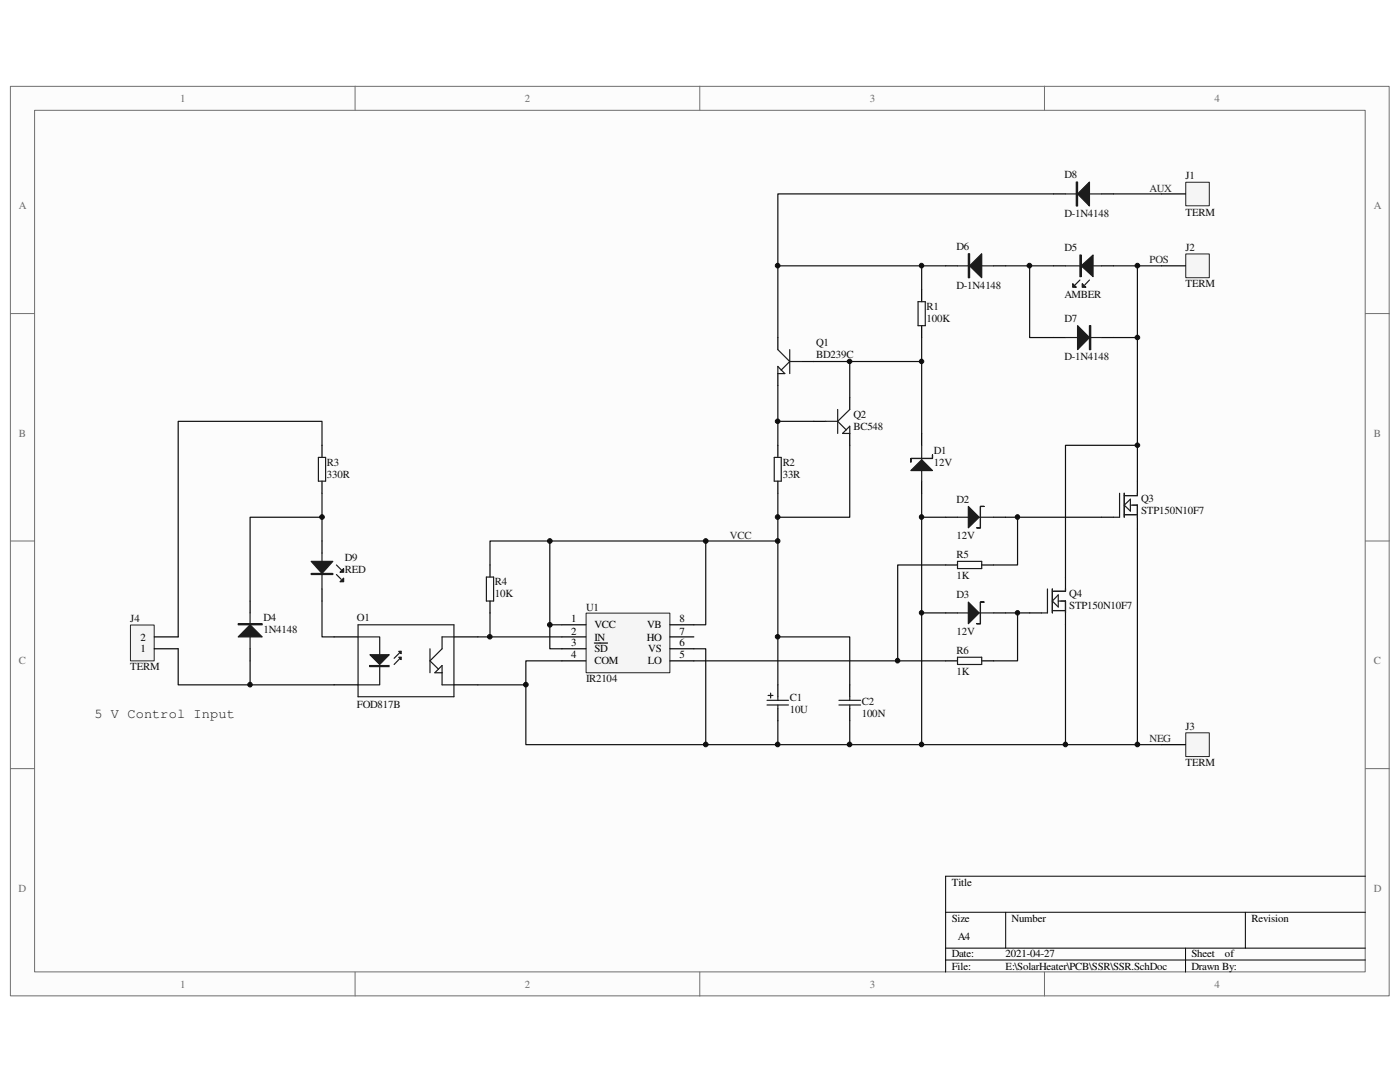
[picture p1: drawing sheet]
<svg xmlns="http://www.w3.org/2000/svg" width="279mm" height="216mm" viewBox="0 0 279 216" stroke-linecap="round" stroke-linejoin="round" font-family="sans-serif">
<path d="M2.1 17.3h275.1v181.4h-275.1z" fill="#fcfcfc"/>
<path d="M2.1 17.2h275.1v181.5h-275.1z" fill="none" stroke="#6e6e6e" stroke-width=".2"/>
<path d="M6.9 22.1h265.6v171.8h-265.6z" fill="#fcfcfc"/>
<g fill="none" stroke="#6e6e6e" stroke-width=".2">
<path d="M70.9 17.2v4.8M139.7 17.2v4.8M208.4 17.2v4.8M6.9 22h265.6v171.9h-265.6zM2.1 62.6h4.8M272.5 62.6h4.8M2.1 107.9h4.8M272.5 107.9h4.8M2.1 153.4h4.8M272.5 153.4h4.8M70.9 194v4.8M139.7 194v4.8"/>
<path d="M208.4 194v4.8"/>
</g>
<path d="M272.5 174.8h-83.8v19.2M188.7 182h83.8M188.7 189.2h83.8M188.7 191.6h83.8M200.7 182v7.2M236.6 189.2v4.8M248.5 182v7.2" fill="none" stroke="#000" stroke-width=".2"/>
<path d="M183.9 57.8v2.4M155.2 67.4v2.4M155.2 74.5v2.4M160 72.1h2.4M169.6 79.3v2.4M183.9 65v2.4M162.4 84.1h2.4M169.6 86.5v2.4M183.9 86.5v2.4M183.9 96v2.4" fill="none" stroke="#000" stroke-width=".24"/>
<path d="M155.2 69.8l2.4 2.3M155.2 73.1l1.4 1.4h-1.4zM157.6 72.1l-1.7 1.7M157.6 69.8v4.7M157.6 72.1h2.4M183.2 60.2h1.5v4.8h-1.5zM164.8 84.1h2.4M167.2 84.1l1.7 1.7M167.2 81.7v4.8M168.1 86.5l1.5-1.5v1.5zM169.6 81.7l-2.4 2.4M183.9 88.9v7.1" fill="none" stroke="#1c1c1c" stroke-width=".24"/>
<path d="M188.7 53h-33.5v14.4M155.2 76.9v12M183.9 67.4v19.1" fill="none" stroke="#0e0e0e" stroke-width=".24"/>
<path d="M181.8 91.5v.7v-.7h4.3v-.7v.7z" fill-rule="evenodd" fill="#1c1c1c"/>
<path d="M181.8 91.5v.7v-.7h4.3v-.7v.7z" fill="none" stroke="#1c1c1c" stroke-width=".24"/>
<path d="M181.8 93.9l2.1-2.2 2.2 2.2z" fill="#1c1c1c"/>
<path d="M181.8 93.9l2.1-2.2 2.2 2.2zM153.1 139.7h4.3M153.3 138.8h1M153.8 138.3v1M155.2 139v.7M153.1 140.7h4.3M155.2 140.7v.7" fill="none" stroke="#1c1c1c" stroke-width=".24"/>
<path d="M183.9 98.4v50.2h-28.7v-4.8" fill="none" stroke="#0e0e0e" stroke-width=".24"/>
<path d="M155.2 136.7v2.3M155.2 141.4v2.4" fill="none" stroke="#000" stroke-width=".24"/>
<path d="M117 122.4h16.7v11.8h-16.7z" fill="#f5f5f5"/>
<path d="M117 122.3h16.7v11.9h-16.7z" fill="none" stroke="#262626" stroke-width=".2"/>
<g fill="none" stroke="#000" stroke-width=".24">
<path d="M227 96v2.4M188.7 112.7h2.4M195.9 112.7h2.4M212.6 115.1v2.4M219.8 103.2h2.4M227 103.2v2.4M112.1 124.7h4.8M112.1 127.1h4.8M112.1 129.5h4.8M112.1 131.9h4.8M118.6 128.3h2.6M133.7 124.7h4.8"/>
<path d="M133.7 127.1h4.8M133.7 129.5h4.8M133.7 131.9h4.8M188.7 131.9h2.4M188.7 122.3h2.4M195.9 131.9h2.4M198.3 122.3h2.4M205.5 122.3h2.4M212.6 122.3v2.4"/>
</g>
<g fill="none" stroke="#1c1c1c" stroke-width=".24">
<path d="M223.4 98.4v4.8h-1.2M224.4 98.4v4.8M227 98.4v.5h-2.6M191.1 112h4.8v1.5h-4.8zM209 117.5v4.8h-1.1M210 117.5v4.8M211.2 119.9h1.4v2.4M211.2 118.7v2.4l-1.2-1.2zM212.6 117.5v.5h-2.6M224.4 102.7h2.6M224.4 100.8l1.2-1.2v2.4zM225.6 100.8h1.4v2.4"/>
<path d="M191.1 131.1h4.8v1.5h-4.8zM191.1 122.3h7.2M210 121.8h2.6"/>
</g>
<path d="M227 96v-7.1h-14.4v26.2M200.7 103.2h19.1M227 105.6v43h-14.4v-23.9" fill="none" stroke="#0e0e0e" stroke-width=".24"/>
<path d="M195.7 120.1v4.4h-.8h.8v-4.4h.7z" fill-rule="evenodd" fill="#1c1c1c"/>
<path d="M195.7 120.1v4.4h-.8h.8v-4.4h.7z" fill="none" stroke="#1c1c1c" stroke-width=".24"/>
<path d="M193.3 120.1l2.1 2.2-2.1 2.2z" fill="#1c1c1c"/>
<path d="M154.5 91.3h1.4v4.7h-1.4zM47.5 124.5h4.8v.2h-4.8zM49.9 122.3v7.2M193.3 120.1l2.1 2.2-2.1 2.2z" fill="none" stroke="#1c1c1c" stroke-width=".24"/>
<path d="M183.9 148.6h28.7" fill="none" stroke="#0e0e0e" stroke-width=".24"/>
<path d="M155.2 88.9v2.4M155.2 96v2.4M49.9 119.9v2.4M49.9 129.5v2.4" fill="none" stroke="#000" stroke-width=".24"/>
<path d="M47.5 124.6h4.8" fill="none" stroke="#1c1c1c" stroke-width=".21"/>
<path d="M49.9 124.7l2.4 2.4h-4.8z" fill="#1c1c1c"/>
<path d="M63.5 91.3h1.5v4.7h-1.5zM191.1 103.2h7.2M49.9 124.7l2.4 2.4h-4.8z" fill="none" stroke="#1c1c1c" stroke-width=".24"/>
<g fill="none" stroke="#0e0e0e" stroke-width=".24">
<path d="M183.9 53v4.8M162.4 72.1h21.5M169.6 72.1v7.2M64.3 88.9v-4.8h-28.7v43M155.2 98.4v38.3M155.2 84.1h7.2M169.6 88.9v14.3h-14.4M140.8 107.9v16.8h-2.3M155.2 107.9h-45.5v21.6h2.4M35.6 129.5v7.2h14.3M49.9 131.9v4.8h16.8M109.7 124.7h2.4"/>
<path d="M112.1 131.9h-7.2v16.7h35.9M138.5 129.5h2.3v19.1h14.4M138.5 131.9h50.2M205.5 122.3h-2.4v9.6h-4.8M227 148.6h4.8"/>
</g>
<path d="M64.3 88.9v2.4M64.3 96v2.4M188.7 103.2h2.4M198.3 103.2h2.4" fill="none" stroke="#000" stroke-width=".24"/>
<path d="M195.7 101v4.3h-.8h.8v-4.3h.7z" fill-rule="evenodd" fill="#1c1c1c"/>
<path d="M195.7 101v4.3h-.8h.8v-4.3h.7z" fill="none" stroke="#1c1c1c" stroke-width=".24"/>
<path d="M193.3 101l2.1 2.2-2.1 2.1z" fill="#1c1c1c"/>
<path d="M212.6 67.4h7.2M217.4 65h.3v4.8h-.3zM193.3 101l2.1 2.2-2.1 2.1z" fill="none" stroke="#1c1c1c" stroke-width=".24"/>
<path d="M222.2 53h9.6M227 53v35.9M109.7 107.9h-11.9v4.8M183.9 103.2h4.8M97.8 122.3v4.8h-2.4M97.8 127.1h14.3M183.9 122.3h4.8M200.7 122.3h2.4" fill="none" stroke="#0e0e0e" stroke-width=".24"/>
<path d="M210.3 67.4h2.3M219.8 67.4h2.4" fill="none" stroke="#000" stroke-width=".24"/>
<path d="M217.6 65v4.8" fill="none" stroke="#1c1c1c" stroke-width=".25"/>
<path d="M215.1 65l2.3 2.4-2.3 2.4z" fill="#1c1c1c"/>
<path d="M191.1 53h7.2M193.3 50.6h.2v4.8h-.2zM215.1 65l2.3 2.4-2.3 2.4z" fill="none" stroke="#1c1c1c" stroke-width=".24"/>
<path d="M222.2 67.4h4.8" fill="none" stroke="#0e0e0e" stroke-width=".24"/>
<path d="M188.7 53h2.4M198.3 53h2.4" fill="none" stroke="#000" stroke-width=".24"/>
<path d="M193.4 50.6v4.8" fill="none" stroke="#1c1c1c" stroke-width=".25"/>
<path d="M193.5 53l2.4-2.4v4.8z" fill="#1c1c1c"/>
<path d="M212.6 38.7h7.2M214.8 36.3h.3v4.8h-.3zM193.5 53l2.4-2.4v4.8z" fill="none" stroke="#1c1c1c" stroke-width=".24"/>
<path d="M200.7 53h9.6M205.5 53v14.4h4.8" fill="none" stroke="#0e0e0e" stroke-width=".24"/>
<path d="M210.3 38.7h2.3M219.8 38.7h2.4" fill="none" stroke="#000" stroke-width=".24"/>
<path d="M214.9 36.3v4.8" fill="none" stroke="#1c1c1c" stroke-width=".25"/>
<path d="M215.1 38.7l2.3-2.4v4.8z" fill="#1c1c1c"/>
<path d="M215.1 38.7l2.3-2.4v4.8z" fill="none" stroke="#1c1c1c" stroke-width=".24"/>
<path d="M210.3 38.7h-55.1v14.3M222.2 38.7h9.6" fill="none" stroke="#0e0e0e" stroke-width=".24"/>
<path d="M236.7 36.4h4.6v4.7h-4.6z" fill="#f5f5f5"/>
<path d="M236.6 36.4h4.7v4.7h-4.7z" fill="none" stroke="#262626" stroke-width=".2"/>
<path d="M231.8 38.7h4.8" fill="none" stroke="#000" stroke-width=".24"/>
<path d="M236.7 50.7h4.6v4.7h-4.6z" fill="#f5f5f5"/>
<path d="M236.6 50.7h4.7v4.7h-4.7z" fill="none" stroke="#262626" stroke-width=".2"/>
<path d="M231.8 53h4.8" fill="none" stroke="#000" stroke-width=".24"/>
<path d="M236.7 146.3h4.6v4.7h-4.6z" fill="#f5f5f5"/>
<path d="M236.6 146.2h4.7v4.8h-4.7z" fill="none" stroke="#262626" stroke-width=".2"/>
<path d="M210.3 53h2.3M219.8 53h2.4M231.8 148.6h4.8" fill="none" stroke="#000" stroke-width=".24"/>
<path d="M212.6 53h7.2M215.5 55.9l-1 1M217.4 55.9l-.9 1" fill="none" stroke="#1c1c1c" stroke-width=".24"/>
<path d="M215.8 53l2.3-2.1v4.3z" fill="#1c1c1c"/>
<path d="M215.5 50.9h.3v4.3h-.3zM215.8 53l2.3-2.1v4.3z" fill="none" stroke="#1c1c1c" stroke-width=".24"/>
<path d="M215.6 50.9v4.3" fill="none" stroke="#1c1c1c" stroke-width=".25"/>
<path d="M214.1 56.6l.7 .7h-.7z" fill="#1c1c1c"/>
<path d="M214.1 56.6l.7 .7h-.7z" fill="none" stroke="#1c1c1c" stroke-width=".24"/>
<path d="M216 56.6l.7 .7h-.7z" fill="#1c1c1c"/>
<path d="M216 56.6l.7 .7h-.7zM64.3 110.4v7.1M67.1 114.6l1 1M67.1 112.7l1 1" fill="none" stroke="#1c1c1c" stroke-width=".24"/>
<path d="M64.3 98.4v4.8M64.3 119.9v7.2h2.4M64.3 107.9v-4.7h-14.4v16.7" fill="none" stroke="#0e0e0e" stroke-width=".24"/>
<path d="M64.3 107.9v2.5M64.3 117.5v2.4" fill="none" stroke="#000" stroke-width=".24"/>
<path d="M62.1 112h4.3l-2.1 2.4z" fill="#1c1c1c"/>
<path d="M62.1 112h4.3l-2.1 2.4zM62.1 114.4h4.3v.2h-4.3z" fill="none" stroke="#1c1c1c" stroke-width=".24"/>
<path d="M62.1 114.5h4.3" fill="none" stroke="#1c1c1c" stroke-width=".21"/>
<path d="M68.6 115.4v.7h-.7z" fill="#1c1c1c"/>
<path d="M68.6 115.4v.7h-.7z" fill="none" stroke="#1c1c1c" stroke-width=".24"/>
<path d="M68.6 113.5v.7h-.7z" fill="#1c1c1c"/>
<path d="M68.6 113.5v.7h-.7zM71.5 124.7h19.1v14.3h-19.1zM80.1 131.1l-1.4 1.5M80.1 130l-1.4 1.4M167.4 139.7h4.3M169.6 139v.7M167.4 140.7h4.3M169.6 140.7v.7" fill="none" stroke="#1c1c1c" stroke-width=".24"/>
<path d="M66.7 127.1h4.8M90.6 127.1h4.8M90.6 136.7h4.8M169.6 136.7v2.3M169.6 141.4v2.4" fill="none" stroke="#000" stroke-width=".24"/>
<path d="M188.7 112.7h-9.5v19.2M203.1 103.2v9.5h-4.8M155.2 127.1h14.4v9.6M169.6 143.8v4.8" fill="none" stroke="#0e0e0e" stroke-width=".24"/>
<path d="M73.8 130.6h3.9l-1.9 2z" fill="#1c1c1c"/>
<path d="M73.8 130.6h3.9l-1.9 2zM73.8 132.8h3.8v.2h-3.8z" fill="none" stroke="#1c1c1c" stroke-width=".24"/>
<path d="M73.8 132.9h3.8" fill="none" stroke="#1c1c1c" stroke-width=".21"/>
<path d="M79.6 130h.5v.4z" fill="#1c1c1c"/>
<path d="M79.6 130h.5v.4z" fill="none" stroke="#1c1c1c" stroke-width=".24"/>
<path d="M79.6 131.1h.5v.5z" fill="#1c1c1c"/>
<path d="M97.1 115.1h1.4v4.8h-1.4zM71.5 127.1h4.3v3.5M75.8 133.1v3.6h-4.3M79.6 131.1h.5v.5zM85.8 129.5v4.7M88.2 134.2h-1.4l1.4-1.4v3.9h2.4M90.6 127.1h-2.4v2.4l-2.4 2.4 1.7 1.6" fill="none" stroke="#1c1c1c" stroke-width=".24"/>
<path d="M97.8 112.7v2.4M97.8 119.9v2.4M66.7 136.7h4.8" fill="none" stroke="#000" stroke-width=".24"/>
<path d="M95.4 136.7h9.5" fill="none" stroke="#0e0e0e" stroke-width=".24"/>
<path d="M26.1 124.8h4.7v7.1h-4.7z" fill="#f5f5f5"/>
<path d="M26 124.7h4.8v7.2h-4.8z" fill="none" stroke="#262626" stroke-width=".2"/>
<path d="M30.8 129.5h4.8M30.8 127.1h4.8" fill="none" stroke="#000" stroke-width=".24"/>
<circle cx="49.9" cy="136.6" r=".45" fill="#0e0e0e"/>
<circle cx="49.9" cy="136.6" r=".45" fill="none" stroke="#0e0e0e" stroke-width=".2"/>
<circle cx="64.3" cy="103.2" r=".46" fill="#0e0e0e"/>
<circle cx="64.3" cy="103.2" r=".46" fill="none" stroke="#0e0e0e" stroke-width=".2"/>
<circle cx="97.8" cy="127.1" r=".46" fill="#0e0e0e"/>
<circle cx="97.8" cy="127.1" r=".46" fill="none" stroke="#0e0e0e" stroke-width=".2"/>
<circle cx="104.9" cy="136.6" r=".46" fill="#0e0e0e"/>
<circle cx="104.9" cy="136.6" r=".46" fill="none" stroke="#0e0e0e" stroke-width=".2"/>
<circle cx="109.7" cy="124.7" r=".46" fill="#0e0e0e"/>
<circle cx="109.7" cy="124.7" r=".46" fill="none" stroke="#0e0e0e" stroke-width=".2"/>
<circle cx="109.7" cy="107.9" r=".46" fill="#0e0e0e"/>
<circle cx="109.7" cy="107.9" r=".46" fill="none" stroke="#0e0e0e" stroke-width=".2"/>
<circle cx="140.8" cy="148.5" r=".46" fill="#0e0e0e"/>
<circle cx="140.8" cy="148.5" r=".46" fill="none" stroke="#0e0e0e" stroke-width=".2"/>
<circle cx="140.8" cy="107.9" r=".46" fill="#0e0e0e"/>
<circle cx="140.8" cy="107.9" r=".46" fill="none" stroke="#0e0e0e" stroke-width=".2"/>
<circle cx="155.2" cy="148.5" r=".46" fill="#0e0e0e"/>
<circle cx="155.2" cy="148.5" r=".46" fill="none" stroke="#0e0e0e" stroke-width=".2"/>
<circle cx="155.2" cy="127.1" r=".46" fill="#0e0e0e"/>
<circle cx="155.2" cy="127.1" r=".46" fill="none" stroke="#0e0e0e" stroke-width=".2"/>
<circle cx="155.2" cy="107.9" r=".46" fill="#0e0e0e"/>
<circle cx="155.2" cy="107.9" r=".46" fill="none" stroke="#0e0e0e" stroke-width=".2"/>
<circle cx="155.2" cy="103.2" r=".46" fill="#0e0e0e"/>
<circle cx="155.2" cy="103.2" r=".46" fill="none" stroke="#0e0e0e" stroke-width=".2"/>
<circle cx="155.2" cy="84.1" r=".46" fill="#0e0e0e"/>
<circle cx="155.2" cy="84.1" r=".46" fill="none" stroke="#0e0e0e" stroke-width=".2"/>
<circle cx="155.2" cy="53" r=".46" fill="#0e0e0e"/>
<circle cx="155.2" cy="53" r=".46" fill="none" stroke="#0e0e0e" stroke-width=".2"/>
<circle cx="169.5" cy="148.5" r=".46" fill="#0e0e0e"/>
<circle cx="169.5" cy="148.5" r=".46" fill="none" stroke="#0e0e0e" stroke-width=".2"/>
<circle cx="169.6" cy="72.1" r=".45" fill="#0e0e0e"/>
<circle cx="169.6" cy="72.1" r=".45" fill="none" stroke="#0e0e0e" stroke-width=".2"/>
<circle cx="179.1" cy="131.8" r=".46" fill="#0e0e0e"/>
<circle cx="179.1" cy="131.8" r=".46" fill="none" stroke="#0e0e0e" stroke-width=".2"/>
<circle cx="183.9" cy="148.5" r=".46" fill="#0e0e0e"/>
<circle cx="183.9" cy="148.5" r=".46" fill="none" stroke="#0e0e0e" stroke-width=".2"/>
<circle cx="183.9" cy="122.3" r=".45" fill="#0e0e0e"/>
<circle cx="183.9" cy="122.3" r=".45" fill="none" stroke="#0e0e0e" stroke-width=".2"/>
<circle cx="183.9" cy="103.2" r=".46" fill="#0e0e0e"/>
<circle cx="183.9" cy="103.2" r=".46" fill="none" stroke="#0e0e0e" stroke-width=".2"/>
<circle cx="183.9" cy="72.1" r=".45" fill="#0e0e0e"/>
<circle cx="183.9" cy="72.1" r=".45" fill="none" stroke="#0e0e0e" stroke-width=".2"/>
<circle cx="183.9" cy="53" r=".46" fill="#0e0e0e"/>
<circle cx="183.9" cy="53" r=".46" fill="none" stroke="#0e0e0e" stroke-width=".2"/>
<circle cx="203.1" cy="122.3" r=".44" fill="#0e0e0e"/>
<circle cx="203.1" cy="122.3" r=".44" fill="none" stroke="#0e0e0e" stroke-width=".2"/>
<circle cx="203" cy="103.2" r=".45" fill="#0e0e0e"/>
<circle cx="203" cy="103.2" r=".45" fill="none" stroke="#0e0e0e" stroke-width=".2"/>
<circle cx="205.4" cy="53" r=".46" fill="#0e0e0e"/>
<circle cx="205.4" cy="53" r=".46" fill="none" stroke="#0e0e0e" stroke-width=".2"/>
<circle cx="212.6" cy="148.5" r=".45" fill="#0e0e0e"/>
<circle cx="212.6" cy="148.5" r=".45" fill="none" stroke="#0e0e0e" stroke-width=".2"/>
<circle cx="227" cy="148.5" r=".46" fill="#0e0e0e"/>
<circle cx="227" cy="148.5" r=".46" fill="none" stroke="#0e0e0e" stroke-width=".2"/>
<circle cx="227" cy="88.8" r=".45" fill="#0e0e0e"/>
<circle cx="227" cy="88.8" r=".45" fill="none" stroke="#0e0e0e" stroke-width=".2"/>
<circle cx="227" cy="67.3" r=".46" fill="#0e0e0e"/>
<circle cx="227" cy="67.3" r=".46" fill="none" stroke="#0e0e0e" stroke-width=".2"/>
<circle cx="227" cy="53" r=".46" fill="#0e0e0e"/>
<circle cx="227" cy="53" r=".46" fill="none" stroke="#0e0e0e" stroke-width=".2"/>
<text font-size="2.7" fill="#0e0e0e" x="18.8" y="143.3">5 V Control Input</text>
<g font-size="2.2" fill="#6e6e6e">
<text x="36" y="20.3">1</text>
<text x="104.8" y="20.3">2</text>
<text x="173.6" y="20.3">3</text>
<text x="242.4" y="20.3">4</text>
<text x="3.8" y="41.8">A</text>
<text x="274.2" y="41.8">A</text>
<text x="3.8" y="87.2">B</text>
<text x="274.2" y="87.2">B</text>
<text x="3.8" y="132.5">C</text>
<text x="274.2" y="132.5">C</text>
<text x="3.7" y="177.9">D</text>
<text x="274.1" y="177.9">D</text>
<text x="36" y="197.1">1</text>
<text x="104.8" y="197.1">2</text>
<text x="173.6" y="197.1">3</text>
<text x="242.4" y="197.1">4</text>
</g>
<g font-size="2.2" fill="#0e0e0e">
<text x="212.4" y="35.6">D8</text>
<text x="236.6" y="35.8">J1</text>
<text x="212.4" y="43.2">D-1N4148</text>
<text x="236.6" y="43">TERM</text>
<text x="190.9" y="49.9">D6</text>
<text x="212.4" y="50.2">D5</text>
<text x="236.6" y="50.2">J2</text>
<text x="190.9" y="57.6">D-1N4148</text>
<text x="212.4" y="59.5">AMBER</text>
<text x="236.6" y="57.3">TERM</text>
<text x="184.9" y="61.8">R1</text>
<text x="184.9" y="64.3">100K</text>
<text x="212.4" y="64.3">D7</text>
<text x="162.9" y="69">Q1</text>
<text x="162.9" y="71.4">BD239C</text>
<text x="212.4" y="71.9">D-1N4148</text>
<text x="170.3" y="83.4">Q2</text>
<text x="170.3" y="85.8">BC548</text>
<text x="65.2" y="92.9">R3</text>
<text x="65.2" y="95.3">330R</text>
<text x="156.2" y="92.9">R2</text>
<text x="156.2" y="95.3">33R</text>
<text x="186.4" y="90.6">D1</text>
<text x="186.4" y="92.9">12V</text>
<text x="190.9" y="100.3">D2</text>
<text x="227.8" y="100.1">Q3</text>
<text x="190.9" y="107.5">12V</text>
<text x="227.8" y="102.5">STP150N10F7</text>
<text x="68.8" y="112">D9</text>
<text x="190.9" y="111.3">R5</text>
<text x="68.8" y="114.4">RED</text>
<text x="98.8" y="116.8">R4</text>
<text x="98.8" y="119.2">10K</text>
<text x="190.9" y="115.6">1K</text>
<text x="190.9" y="119.4">D3</text>
<text x="213.4" y="119.2">Q4</text>
<text x="26" y="124.2">J4</text>
<text x="52.6" y="124">D4</text>
<text x="71.2" y="124">O1</text>
<text x="117" y="121.8">U1</text>
<text x="213.4" y="121.6">STP150N10F7</text>
<text x="52.6" y="126.4">1N4148</text>
<text x="190.9" y="130.4">R6</text>
<text x="190.9" y="126.6">12V</text>
<text x="26" y="133.8">TERM</text>
<text x="117" y="136.1">IR2104</text>
<text x="190.9" y="134.7">1K</text>
<text x="71.2" y="141.2">FOD817B</text>
<text x="157.6" y="140">C1</text>
<text x="157.6" y="142.4">10U</text>
<text x="172" y="140.7">C2</text>
<text x="172" y="143.1">100N</text>
<text x="236.6" y="145.7">J3</text>
<text x="236.6" y="152.9">TERM</text>
</g>
<g font-size="2.2" fill="#262626">
<text x="229.4" y="38.2">AUX</text>
<text x="229.4" y="52.5">POS</text>
<text x="145.7" y="107.5">VCC</text>
<text x="229.4" y="148.1">NEG</text>
</g>
<g font-size="2.2">
<text x="114" y="124.2">1</text>
<text x="118.6" y="125.4">VCC</text>
<text x="129.2" y="125.4">VB</text>
<text x="135.6" y="124.2">8</text>
<text x="28.1" y="130.2">1</text>
<text x="28.1" y="127.8">2</text>
<text x="114" y="126.6">2</text>
<text x="114" y="129">3</text>
<text x="114" y="131.4">4</text>
<text x="118.6" y="127.8">IN</text>
<text x="118.6" y="130.2">SD</text>
<text x="129.1" y="127.8">HO</text>
<text x="129.4" y="130.2">VS</text>
<text x="135.6" y="129">6</text>
<text x="135.6" y="126.6">7</text>
<text x="135.6" y="131.4">5</text>
<text x="118.6" y="132.6">COM</text>
<text x="129.3" y="132.6">LO</text>
<text x="189.9" y="176.7">Title</text>
<text x="189.9" y="183.9">Size</text>
<text x="201.9" y="183.9">Number</text>
<text x="249.8" y="183.9">Revision</text>
<text x="189.9" y="191.1">Date:</text>
<text x="191.1" y="187.5">A4</text>
<text x="200.7" y="191.1">2021-04-27</text>
<text x="237.8" y="191.1">Sheet</text>
<text x="244.5" y="191.1">of</text>
<text x="189.9" y="193.5">File:</text>
<text x="200.7" y="193.5">E:\SolarHeater\PCB\SSR\SSR.SchDoc</text>
<text x="237.8" y="193.5">Drawn By:</text>
</g>
</svg>
